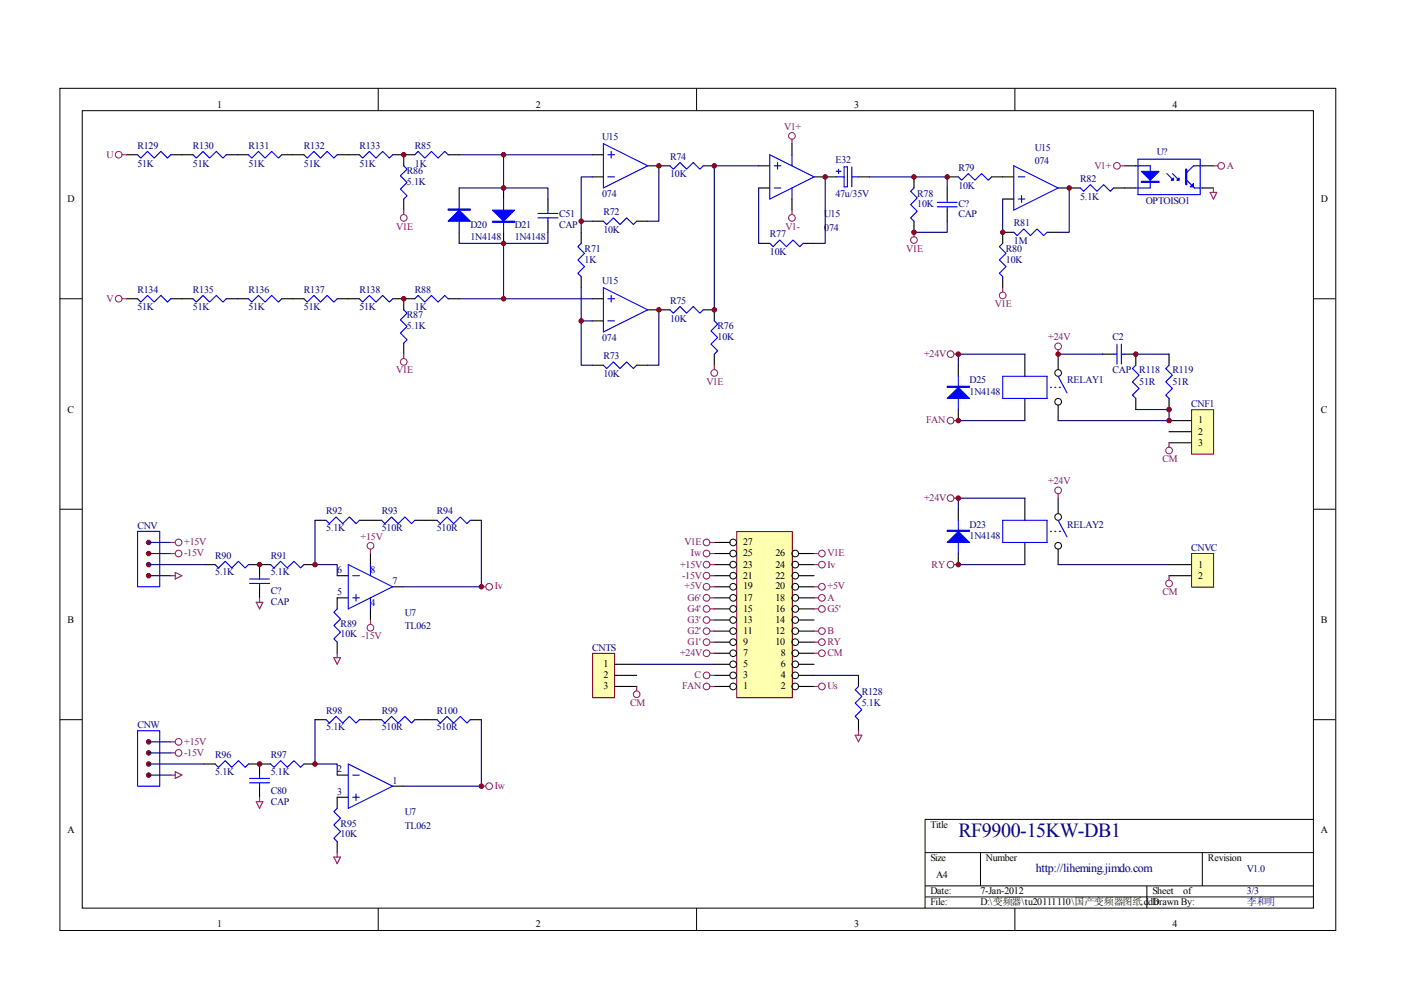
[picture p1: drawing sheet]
<svg xmlns="http://www.w3.org/2000/svg" width="297mm" height="210mm" viewBox="0 0 297 210" stroke-linecap="round" stroke-linejoin="round" font-family="sans-serif">
<g fill="none" stroke="#000" stroke-width=".21">
<path d="M12.7 18.7h270.5v178.6h-270.5zM80.2 18.7v4.7M147.7 18.7v4.7M215.2 18.7v4.7M17.4 23.5h261.1v169h-261.1zM12.7 63.3h4.7M278.4 63.3h4.7M12.7 108h4.7M278.4 108h4.7M12.7 152.6h4.7M278.4 152.6h4.7M278.4 173.7h-82.3v18.8"/>
<path d="M80.2 192.5v4.7M147.7 192.5v4.7M196.1 180.8h82.3M196.1 187.8h82.3M196.1 190.2h82.3M207.9 180.8v7M215.2 192.5v4.7M243.2 187.8v4.7M254.9 180.8v7"/>
</g>
<g fill="none" stroke="#000" stroke-width=".23">
<path d="M26.8 32.8h2.4M36.2 32.8h4.7M48 32.8h4.7M59.7 32.8h4.7M71.5 32.8h4.7M83.2 32.8h4.8M85.6 32.8v2.4M95 32.8h2.4M97.4 39.9v2.3M106.8 39.9v2.3M125.6 37.5h2.3M125.6 32.8h2.3"/>
<path d="M137.3 35.2h4.7M149.1 35.2h2.3M160.9 35.2h2.3M160.9 39.9h2.3M167.9 30.5v2.3M172.6 37.5h4.7M182 37.5h2.4M193.8 37.5v2.4M200.8 37.5h2.4M200.8 39.9v2.3M210.2 37.5h4.7M224.3 39.9h4.7"/>
<path d="M236.1 39.9h4.7M238.5 35.2h2.3M254.9 35.2h2.4M254.9 39.9h2.4M85.6 42.2v2.4M97.4 49.3v2.3M106.8 49.3v2.3M116.2 42.2v2.4M116.2 46.9v2.4M123.2 49.3v2.3M123.2 58.6v2.4M125.6 46.9h2.3"/>
<path d="M135 46.9h2.3M160.9 51.6h2.3M167.9 42.2v2.4M170.3 51.6h2.3M193.8 46.9v2.4M200.8 44.6v2.3M212.6 58.6v2.4M212.6 42.2h2.3M214.9 49.3h-2.3v2.3M222 49.3h2.3M26.8 63.3h2.4M36.2 63.3h4.7"/>
<path d="M48 63.3h4.7M59.7 63.3h4.7M71.5 63.3h4.7M83.2 63.3h4.8M85.6 63.3v2.4M85.6 72.7v2.4M95 63.3h2.4M125.6 68h2.3M125.6 63.3h2.3M125.6 77.4h2.3M135 77.4h2.3M137.3 65.7h4.7"/>
<path d="M149.1 65.7h2.3v2.3M151.4 75.1v2.3M43.3 119.7h2.3M52.7 119.7h4.7M55 119.7v2.4M64.4 119.7h2.4M66.8 110.3h2.3M76.2 110.3h4.7M78.5 117.4v2.3M88 110.3h4.7M99.7 110.3h2.4M55 124.4v2.4"/>
<path d="M71.5 122.1h2.3M71.5 136.2v2.3M73.8 126.8h-2.3v2.3M78.5 129.1v2.4M83.2 124.4h2.4M66.8 152.6h2.3M76.2 152.6h4.7M88 152.6h4.7M99.7 152.6h2.4M43.3 162h2.3M52.7 162h4.7M55 162v2.3"/>
<path d="M55 166.7v2.3M64.4 162h2.4M71.5 178.4v2.4M71.5 164.3h2.3M73.8 169h-2.3v2.4M83.2 166.7h2.4"/>
</g>
<g fill="none" stroke="#00f" stroke-width=".23">
<path d="M29.2 32.8l.7 .7 1.4-1.4 1.4 1.4 1.4-1.4 1.4 1.4 .7-.7M40.9 32.8l.7 .7 1.4-1.4 1.4 1.4 1.5-1.4 1.4 1.4 .7-.7M52.7 32.8l.7 .7 1.4-1.4 1.4 1.4 1.4-1.4 1.4 1.4 .7-.7M64.4 32.8l.7 .7 1.5-1.4 1.4 1.4 1.4-1.4 1.4 1.4 .7-.7M76.2 32.8l.7 .7 1.4-1.4 1.4 1.4 1.4-1.4 1.4 1.4 .7-.7M85.6 35.2l.7 .7-1.4 1.4 1.4 1.4-1.4 1.4 1.4 1.4-.7 .7M88 32.8l.7-.7 1.4 1.4 1.4-1.4 1.4 1.4 1.4-1.4 .7 .7M127.9 30.5l9.4 4.7-9.4 4.7zM128.9 37.5h1.4M128.9 32.8h1.4M129.6 32.1v1.4M142 35.2l.7 .7 1.5-1.4 1.4 1.4 1.4-1.4 1.4 1.4 .7-.7"/>
<path d="M163.2 32.8l9.4 4.7-9.4 4.7zM164.1 39.9h1.5M164.1 35.2h1.5M164.9 34.5v1.4M167.9 32.8v2.4M167.9 39.9v2.3M177.3 37.5h1.7M177.3 36.3h1M177.8 35.9v.9M179 35.4h.7v4.2h-.7zM180.6 37.5h1.4M180.6 35.4v4.2"/>
<path d="M193.8 39.9l-.7 .7 1.4 1.4-1.4 1.4 1.4 1.4-1.4 1.4 .7 .7M203.2 37.5l.7 .7 1.4-1.4 1.4 1.4 1.4-1.4 1.4 1.4 .7-.7M214.9 35.2l9.4 4.7-9.4 4.7zM215.9 37.5h1.4M229 39.9l.8 .7 1.4-1.4 1.4 1.4 1.4-1.4 1.4 1.4 .7-.7M240.8 35.2h3.1v4.7h-3.1M241.3 33.7h13.1v7.6h-13.1zM247.4 36.8l1.4 1.4M248.6 36.8l1.4 1.4M251.6 38.2l1.7 1.7h1.6M254.9 35.2h-1.9l-1.4 1.4M97.4 42.2v7.1"/>
<path d="M106.8 42.2v7.1M114.1 45.3h4.2M114.1 46.2h4.2M116.2 44.6v.7M116.2 46.2v.7M123.2 51.6l-.7 .7 1.4 1.4-1.4 1.4 1.4 1.4-1.4 1.4 .7 .7M127.9 46.9l.7 .7 1.4-1.4 1.5 1.4 1.4-1.4 1.4 1.4 .7-.7M163.2 51.6l.7 .7 1.4-1.4 1.4 1.4 1.4-1.4 1.5 1.4 .7-.7M198.7 42.9h4.2M198.7 43.9h4.2M200.8 42.2v.7M200.8 43.9v.7"/>
<path d="M212.6 51.6l-.7 .7 1.4 1.4-1.4 1.4 1.4 1.4-1.4 1.4 .7 .7M214.9 49.3l.7 .7 1.5-1.5 1.4 1.5 1.4-1.5 1.4 1.5 .7-.7M215.9 42.2h1.4M216.6 41.5v1.4M29.2 63.3l.7 .7 1.4-1.4 1.4 1.4 1.4-1.4 1.4 1.4 .7-.7M40.9 63.3l.7 .7 1.4-1.4 1.4 1.4 1.5-1.4 1.4 1.4 .7-.7M52.7 63.3l.7 .7 1.4-1.4 1.4 1.4 1.4-1.4 1.4 1.4 .7-.7M64.4 63.3l.7 .7 1.5-1.4 1.4 1.4 1.4-1.4 1.4 1.4 .7-.7M76.2 63.3l.7 .7 1.4-1.4 1.4 1.4 1.4-1.4 1.4 1.4 .7-.7M85.6 65.7l.7 .7-1.4 1.4 1.4 1.4-1.4 1.4 1.4 1.4-.7 .7M88 63.3l.7-.7 1.4 1.4 1.4-1.4 1.4 1.4 1.4-1.4 .7 .7M127.9 77.4l.7 .7 1.4-1.4 1.5 1.4 1.4-1.4 1.4 1.4 .7-.7"/>
<path d="M127.9 61l9.4 4.7-9.4 4.7zM128.9 68h1.4M128.9 63.3h1.4M129.6 62.6v1.4M142 65.7l.7 .7 1.5-1.4 1.4 1.4 1.4-1.4 1.4 1.4 .7-.7M151.4 68l.8 .7-1.5 1.5 1.5 1.4-1.5 1.4 1.5 1.4-.8 .7M29.2 112.7h4.7v11.7h-4.7zM45.6 119.7l.7 .7 1.4-1.4 1.4 1.4 1.5-1.4 1.4 1.4 .7-.7M57.4 119.7l.7 .7 1.4-1.4 1.4 1.4 1.4-1.4 1.4 1.4 .7-.7M69.1 110.3l.7 .7 1.5-1.4 1.4 1.4 1.4-1.4 1.4 1.4 .7-.7M73.8 119.7l9.4 4.7-9.4 4.7zM78.5 119.7v2.4"/>
<path d="M80.9 110.3l.7 .7 1.4-1.4 1.4 1.4 1.4-1.4 1.4 1.4 .8-.7M92.7 110.3l.7 .7 1.4-1.4 1.4 1.4 1.4-1.4 1.4 1.4 .7-.7M52.9 122.8h4.2M52.9 123.7h4.2M55 122.1v.7M55 123.7v.7M71.5 129.1l-.7 .7 1.4 1.4-1.4 1.4 1.4 1.4-1.4 1.4 .7 .8M74.8 122.1h1.4M74.8 126.8h1.4M75.5 126.1v1.4M78.5 126.8v2.3M29.2 154.9h4.7v11.8h-4.7z"/>
<path d="M69.1 152.6l.7 .7 1.5-1.4 1.4 1.4 1.4-1.4 1.4 1.4 .7-.7M80.9 152.6l.7 .7 1.4-1.4 1.4 1.4 1.4-1.4 1.4 1.4 .8-.7M92.7 152.6l.7 .7 1.4-1.4 1.4 1.4 1.4-1.4 1.4 1.4 .7-.7M45.6 162l.7 .7 1.4-1.4 1.4 1.4 1.5-1.4 1.4 1.4 .7-.7M52.9 165h4.2M52.9 166h4.2M55 164.3v.7M55 166v.7M57.4 162l.7 .7 1.4-1.4 1.4 1.4 1.4-1.4 1.4 1.4 .7-.7M71.5 171.4l-.7 .7 1.4 1.4-1.4 1.4 1.4 1.4-1.4 1.4 .7 .7M73.8 162l9.4 4.7-9.4 4.7zM74.8 164.3h1.4"/>
<path d="M74.8 169h1.4M75.5 168.3v1.4"/>
</g>
<g fill="#800000" stroke="#800000" stroke-width=".21">
<circle cx="31.5" cy="115" r=".47"/>
<circle cx="31.5" cy="117.4" r=".47"/>
<circle cx="31.5" cy="119.7" r=".47"/>
<circle cx="31.5" cy="122.1" r=".47"/>
<circle cx="31.5" cy="157.3" r=".47"/>
<circle cx="31.5" cy="159.6" r=".47"/>
<circle cx="31.5" cy="162" r=".47"/>
<circle cx="31.5" cy="164.3" r=".47"/>
<circle cx="55" cy="119.7" r=".47"/>
<circle cx="66.8" cy="119.7" r=".47"/>
<circle cx="102.1" cy="124.4" r=".47"/>
<circle cx="55" cy="162" r=".47"/>
<circle cx="66.8" cy="162" r=".47"/>
<circle cx="102.1" cy="166.7" r=".47"/>
<circle cx="85.6" cy="63.3" r=".47"/>
<circle cx="85.6" cy="32.8" r=".47"/>
<circle cx="123.2" cy="68" r=".47"/>
<circle cx="123.2" cy="46.9" r=".47"/>
<circle cx="106.8" cy="39.9" r=".47"/>
<circle cx="106.8" cy="32.8" r=".47"/>
<circle cx="106.8" cy="51.6" r=".47"/>
<circle cx="106.8" cy="63.3" r=".47"/>
<circle cx="139.7" cy="35.2" r=".47"/>
<circle cx="139.7" cy="65.7" r=".47"/>
<circle cx="151.4" cy="35.2" r=".47"/>
<circle cx="151.4" cy="65.7" r=".47"/>
<circle cx="175" cy="37.5" r=".47"/>
<circle cx="212.6" cy="49.3" r=".47"/>
<circle cx="226.7" cy="39.9" r=".47"/>
<circle cx="193.8" cy="49.3" r=".47"/>
<circle cx="200.8" cy="37.5" r=".47"/>
<circle cx="193.8" cy="37.5" r=".47"/>
</g>
<g fill="none" stroke="#000080" stroke-width=".23">
<path d="M97.4 39.9h18.8v2.3M97.4 32.8h28.2M106.8 32.8v7.1M125.6 37.5h-2.4v11.8M139.7 35.2v11.7h-2.4M160.9 35.2h-9.5v30.5M160.9 39.9v11.7M175 37.5v14.1h-2.4M184.4 37.5h16.4v2.4M226.7 39.9v9.4h-2.4M106.8 51.6v11.7M116.2 49.3v2.3h-18.8"/>
<path d="M123.2 46.9h2.4M200.8 46.9v2.4h-7M212.6 42.2v7.1M97.4 63.3h28.2M123.2 61v16.4h2.4M123.2 68h2.4M139.7 65.7v11.7h-2.4M31.5 119.7h11.8M31.5 115h4.7M31.5 117.4h4.7M66.8 110.3v9.4h4.7v2.4M102.1 110.3v14.1h-16.5"/>
<path d="M31.5 122.1h4.7M31.5 157.3h4.7M31.5 159.6h4.7M66.8 152.6v9.4h4.7v2.3M102.1 152.6v14.1h-16.5M31.5 162h11.8M31.5 164.3h4.7"/>
</g>
<g fill="none" stroke="#a1006a" stroke-width=".21">
<circle cx="25.2" cy="32.8" r=".71"/>
<circle cx="167.9" cy="28.8" r=".71"/>
<circle cx="236.8" cy="35.2" r=".71"/>
<circle cx="258.9" cy="35.2" r=".71"/>
<circle cx="85.6" cy="46.2" r=".71"/>
<circle cx="167.9" cy="46.2" r=".71"/>
<circle cx="193.8" cy="50.9" r=".7"/>
<circle cx="25.2" cy="63.3" r=".71"/>
<circle cx="85.6" cy="76.7" r=".71"/>
<circle cx="151.4" cy="79.1" r=".71"/>
<circle cx="212.6" cy="62.6" r=".71"/>
<circle cx="37.9" cy="115" r=".7"/>
<circle cx="37.9" cy="117.4" r=".7"/>
<circle cx="78.5" cy="115.7" r=".71"/>
<circle cx="78.5" cy="133.1" r=".71"/>
<circle cx="103.7" cy="124.4" r=".71"/>
<circle cx="37.9" cy="157.3" r=".71"/>
<circle cx="37.9" cy="159.6" r=".71"/>
<circle cx="103.7" cy="166.7" r=".71"/>
</g>
<g fill="none" stroke="#a1006a" stroke-width=".23">
<path d="M25.9 32.8h.9M167.9 29.5v1M237.5 35.2h1M257.3 35.2h.9M257.3 39.9v.9M85.6 44.6v.9M167.9 44.6v.9M193.8 49.3v.9M256.6 40.8h1.4l-.7 1.4zM25.9 63.3h.9M85.6 75.1v.9M151.4 77.4v1"/>
<path d="M212.6 61v.9M36.2 115h1M36.2 117.4h1M78.5 116.4v1M36.2 122.1h1M37.2 121.4l1.4 .7-1.4 .7zM54.3 127.7h1.4l-.7 1.4zM55 126.8v.9M70.8 139.4h1.4l-.7 1.5zM71.5 138.5v.9M78.5 131.5v.9M102.1 124.4h.9"/>
<path d="M36.2 157.3h1M36.2 159.6h1M36.2 164.3h1M37.2 163.6l1.4 .7-1.4 .7zM54.3 170h1.4l-.7 1.4zM55 169v1M102.1 166.7h.9M70.8 181.7h1.4l-.7 1.4zM71.5 180.8v.9"/>
</g>
<g fill="#00f" stroke="#00f" stroke-width=".23">
<path d="M95 46.9l2.4-2.3 2.3 2.3z"/>
<path d="M104.4 44.6h4.7l-2.3 2.3z"/>
<path d="M242 36.3h3.7l-1.8 1.9z"/>
<path d="M249.5 38.2l.5-.5v.5z"/>
<path d="M248.3 38.2l.5-.5v.5z"/>
<path d="M253 38.9v.7h-.7z"/>
<path d="M95 44.3h4.7v.3h-4.7z" fill-rule="evenodd"/>
<path d="M104.4 46.9h4.7v.2h-4.7z" fill-rule="evenodd"/>
<path d="M242 38.4h3.7v.3h-3.7z" fill-rule="evenodd"/>
<path d="M251.4 35.9h.2v3.3h-.2z" fill-rule="evenodd"/>
</g>
<path d="M156.3 112.8h11.7v35.1h-11.7z" fill="#ffffb0"/>
<path d="M156.2 112.7h11.8v35.2h-11.8z" fill="none" stroke="#800000" stroke-width=".21"/>
<g fill="none" stroke="#000" stroke-width=".21">
<circle cx="155.4" cy="115" r=".71"/>
<circle cx="155.4" cy="119.7" r=".71"/>
<circle cx="155.4" cy="117.4" r=".71"/>
<circle cx="168.6" cy="119.7" r=".7"/>
<circle cx="168.6" cy="117.4" r=".7"/>
<circle cx="155.4" cy="129.1" r=".71"/>
<circle cx="155.4" cy="126.8" r=".71"/>
<circle cx="155.4" cy="133.8" r=".71"/>
<circle cx="155.4" cy="124.4" r=".71"/>
<circle cx="155.4" cy="138.5" r=".71"/>
<circle cx="155.4" cy="136.2" r=".71"/>
<circle cx="155.4" cy="122.1" r=".71"/>
<circle cx="155.4" cy="131.5" r=".71"/>
<circle cx="168.6" cy="129.1" r=".71"/>
<circle cx="168.6" cy="126.8" r=".71"/>
<circle cx="168.6" cy="133.8" r=".7"/>
<circle cx="168.6" cy="124.4" r=".7"/>
<circle cx="168.6" cy="138.5" r=".7"/>
<circle cx="168.6" cy="136.2" r=".7"/>
<circle cx="168.6" cy="122.1" r=".7"/>
<circle cx="168.6" cy="131.5" r=".7"/>
<circle cx="155.4" cy="143.2" r=".71"/>
<circle cx="155.4" cy="145.5" r=".71"/>
<circle cx="155.4" cy="140.8" r=".71"/>
<circle cx="168.6" cy="143.2" r=".71"/>
<circle cx="168.6" cy="145.5" r=".71"/>
<circle cx="168.6" cy="140.8" r=".71"/>
</g>
<g fill="none" stroke="#000" stroke-width=".23">
<path d="M151.4 119.7h3.3M151.4 117.4h3.3M151.4 115h3.3M169.3 119.7h3.3M169.3 117.4h3.3M151.4 138.5h3.3M151.4 136.2h3.3M151.4 133.8h3.3M151.4 131.5h3.3M151.4 129.1h3.3M151.4 126.8h3.3M151.4 124.4h3.3"/>
<path d="M151.4 122.1h3.3M169.3 138.5h3.3M169.3 136.2h3.3M169.3 133.8h3.3M169.3 131.5h3.3M169.3 129.1h3.3M169.3 126.8h3.3M169.3 124.4h3.3M169.3 122.1h3.3M151.4 145.5h3.3M151.4 143.2h3.3M151.4 140.9h3.3"/>
<path d="M169.3 145.5h3.3M169.3 143.2h3.3M169.3 140.9h3.3"/>
</g>
<g fill="none" stroke="#a1006a" stroke-width=".21">
<circle cx="149.8" cy="115" r=".71"/>
<circle cx="149.8" cy="119.7" r=".71"/>
<circle cx="149.8" cy="117.4" r=".71"/>
<circle cx="174.3" cy="119.7" r=".71"/>
<circle cx="174.3" cy="117.4" r=".71"/>
<circle cx="149.8" cy="129.1" r=".71"/>
<circle cx="149.8" cy="126.8" r=".71"/>
<circle cx="149.8" cy="133.8" r=".71"/>
<circle cx="149.8" cy="124.4" r=".71"/>
<circle cx="149.8" cy="138.5" r=".71"/>
<circle cx="149.8" cy="136.2" r=".71"/>
<circle cx="149.8" cy="122.1" r=".71"/>
<circle cx="149.8" cy="131.5" r=".71"/>
<circle cx="174.3" cy="129.1" r=".71"/>
<circle cx="174.3" cy="126.8" r=".71"/>
<circle cx="174.3" cy="124.4" r=".71"/>
<circle cx="174.3" cy="133.8" r=".71"/>
<circle cx="174.3" cy="138.5" r=".71"/>
<circle cx="174.3" cy="136.2" r=".71"/>
<circle cx="149.8" cy="143.2" r=".71"/>
<circle cx="149.8" cy="145.5" r=".71"/>
<circle cx="174.3" cy="145.5" r=".71"/>
</g>
<g fill="none" stroke="#a1006a" stroke-width=".23">
<path d="M150.5 115h.9M150.5 117.4h.9M150.5 119.7h.9M172.6 117.4h1M172.6 119.7h1M150.5 124.4h.9M150.5 126.8h.9M150.5 129.1h.9M150.5 133.8h.9M150.5 136.2h.9M150.5 138.5h.9M150.5 131.5h.9"/>
<path d="M150.5 122.1h.9M172.6 124.4h1M172.6 126.8h1M172.6 129.1h1M172.6 133.8h1M172.6 136.2h1M172.6 138.5h1M150.5 145.5h.9M150.5 143.2h.9M172.6 145.5h1"/>
</g>
<path d="M125.7 138.6h4.6v9.3h-4.6z" fill="#ffffb0"/>
<path d="M125.6 138.5h4.7v9.4h-4.7z" fill="none" stroke="#800000" stroke-width=".21"/>
<g fill="none" stroke="#000" stroke-width=".23">
<path d="M217.3 75.1v4.7M224.3 75.1v3.3M217.3 84.5v4.7M224.3 85.9v3.3M217.3 105.6v4.7M217.3 115v4.7M224.3 105.6v3.3M224.3 116.4v3.3M130.3 140.9h4.7M130.3 143.2h4.7M130.3 145.5h4.7M182 143.2v2.3"/>
<path d="M182 152.6v2.3"/>
</g>
<path d="M135 140.9h16.4M172.6 143.2h9.4" fill="none" stroke="#000080" stroke-width=".23"/>
<circle cx="135" cy="147.2" r=".7" fill="none" stroke="#a1006a" stroke-width=".21"/>
<path d="M135 145.5v1M181.3 155.9h1.4l-.7 1.4zM182 154.9v1" fill="none" stroke="#a1006a" stroke-width=".23"/>
<path d="M212.6 79.8h9.4v4.7h-9.4zM224.3 79.8l1.9 3.5M222.7 82.1h.2M223.6 82.1h.3M224.6 82.1h.2M212.6 110.3h9.4v4.7h-9.4zM222.7 112.7h.2M223.6 112.7h.3M224.3 110.3l1.9 3.5M224.6 112.7h.2M182 145.5l-.7 .8 1.4 1.4-1.4 1.4 1.4 1.4-1.4 1.4 .7 .7" fill="none" stroke="#00f" stroke-width=".23"/>
<g fill="none" stroke="#000" stroke-width=".21">
<circle cx="224.3" cy="79.1" r=".71"/>
<circle cx="224.3" cy="85.2" r=".71"/>
<circle cx="224.3" cy="109.6" r=".71"/>
<circle cx="224.3" cy="115.7" r=".71"/>
</g>
<path d="M252.7 87h4.6v9.3h-4.6z" fill="#ffffb0"/>
<path d="M252.6 86.9h4.7v9.4h-4.7z" fill="none" stroke="#800000" stroke-width=".21"/>
<path d="M247.9 89.2h4.7M247.9 91.5h4.7M247.9 93.9h4.7" fill="none" stroke="#000" stroke-width=".23"/>
<path d="M252.7 117.4h4.6v7.1h-4.6z" fill="#ffffb0"/>
<path d="M252.6 117.4h4.7v7.1h-4.7z" fill="none" stroke="#800000" stroke-width=".21"/>
<path d="M203.2 77.4v2.4M233.8 75.1h2.3M238.5 75.1h2.3v2.3M247.9 75.1v2.3M203.2 86.8v2.4M240.8 84.5v2.3M247.9 84.5v2.3M203.2 108v2.3M203.2 117.4v2.3M247.9 119.7h4.7M247.9 122.1h4.7" fill="none" stroke="#000" stroke-width=".23"/>
<path d="M203.2 79.8v7M236.1 75.1h.7M236.8 73v4.2M237.7 75.1h.8M237.7 73v4.2M240.8 77.4l-.7 .7 1.4 1.4-1.4 1.5 1.4 1.4-1.4 1.4 .7 .7M247.9 77.4l-.7 .7 1.4 1.4-1.4 1.5 1.4 1.4-1.4 1.4 .7 .7M203.2 110.3v7.1" fill="none" stroke="#00f" stroke-width=".23"/>
<g fill="#00f" stroke="#00f" stroke-width=".23">
<path d="M200.8 84.5l2.4-2.4 2.3 2.4z"/>
<path d="M200.8 115l2.4-2.3 2.3 2.3z"/>
<path d="M200.8 81.9h4.7v.2h-4.7z" fill-rule="evenodd"/>
<path d="M200.8 112.4h4.7v.3h-4.7z" fill-rule="evenodd"/>
</g>
<g fill="none" stroke="#a1006a" stroke-width=".21">
<circle cx="201.5" cy="75.1" r=".71"/>
<circle cx="224.3" cy="73.4" r=".71"/>
<circle cx="201.5" cy="89.2" r=".71"/>
<circle cx="247.9" cy="95.5" r=".71"/>
<circle cx="201.5" cy="105.6" r=".71"/>
<circle cx="201.5" cy="119.7" r=".71"/>
<circle cx="224.3" cy="104" r=".71"/>
<circle cx="247.9" cy="123.7" r=".71"/>
</g>
<path d="M202.2 75.1h1M224.3 74.1v1M202.2 89.2h1M247.9 93.9v.9M202.2 105.6h1M202.2 119.7h1M224.3 104.7v.9M247.9 122.1v.9" fill="none" stroke="#a1006a" stroke-width=".23"/>
<path d="M217.3 75.1h-14.1v2.3M224.3 75.1h9.5M240.8 75.1h7.1M203.2 89.2h14.1M240.8 86.8h7.1v2.4h-23.6M203.2 119.7h14.1M217.3 105.6h-14.1v2.4M224.3 119.7h23.6" fill="none" stroke="#000080" stroke-width=".23"/>
<g fill="#800000" stroke="#800000" stroke-width=".21">
<circle cx="247.9" cy="86.8" r=".47"/>
<circle cx="247.9" cy="89.2" r=".47"/>
<circle cx="203.2" cy="89.2" r=".47"/>
<circle cx="203.2" cy="75.1" r=".47"/>
<circle cx="203.2" cy="105.6" r=".47"/>
<circle cx="203.2" cy="119.7" r=".47"/>
<circle cx="240.8" cy="75.1" r=".47"/>
<circle cx="224.3" cy="75.1" r=".47"/>
</g>
<text font-size="4.2" fill="#000080" x="203.2" y="177.4">RF9900-15KW-DB1</text>
<text font-size="2.5" fill="#000080" x="219.6" y="184.8">http://liheming.jimdo.com</text>
<g font-size="2.1">
<text x="46.1" y="22.9">1</text>
<text x="113.6" y="22.9">2</text>
<text x="181.1" y="22.9">3</text>
<text x="248.6" y="22.9">4</text>
<text x="14.3" y="42.8">D</text>
<text x="280.1" y="42.8">D</text>
<text x="14.3" y="87.5">C</text>
<text x="254" y="89.8">1</text>
<text x="280.1" y="87.5">C</text>
<text x="254" y="92.1">2</text>
<text x="254" y="94.5">3</text>
<text x="157.6" y="118">25</text>
<text x="157.6" y="115.6">27</text>
<text x="164.4" y="118">26</text>
<text x="157.6" y="125">19</text>
<text x="157.6" y="122.7">21</text>
<text x="157.6" y="120.3">23</text>
<text x="164.4" y="125">20</text>
<text x="164.4" y="122.7">22</text>
<text x="164.4" y="120.3">24</text>
<text x="254" y="120.3">1</text>
<text x="254" y="122.7">2</text>
<text x="157.6" y="129.7">15</text>
<text x="157.6" y="127.4">17</text>
<text x="164.4" y="129.7">16</text>
<text x="164.4" y="127.4">18</text>
<text x="14.3" y="132.1">B</text>
<text x="157.6" y="136.8">9</text>
<text x="157.6" y="134.4">11</text>
<text x="157.6" y="132.1">13</text>
<text x="164.4" y="136.8">10</text>
<text x="164.4" y="134.4">12</text>
<text x="164.4" y="132.1">14</text>
<text x="280.1" y="132.1">B</text>
<text x="127.9" y="141.5">1</text>
<text x="127.9" y="143.8">2</text>
<text x="157.6" y="143.8">3</text>
<text x="157.6" y="141.5">5</text>
<text x="157.6" y="139.1">7</text>
<text x="165.5" y="143.8">4</text>
<text x="165.5" y="141.5">6</text>
<text x="165.5" y="139.1">8</text>
<text x="127.9" y="146.1">3</text>
<text x="157.6" y="146.1">1</text>
<text x="165.5" y="146.1">2</text>
<text x="14.3" y="176.7">A</text>
<text x="197.3" y="175.5">Title</text>
<text x="280.1" y="176.7">A</text>
<text x="197.3" y="182.6">Size</text>
<text x="209" y="182.6">Number</text>
<text x="256.1" y="182.6">Revision</text>
<text x="197.3" y="189.6">Date:</text>
<text x="197.3" y="192">File:</text>
<text x="198.5" y="186.1">A4</text>
<text x="207.9" y="189.6">7-Jan-2012</text>
<text x="207.9" y="192">D:\变频器\tu20111110\国产变频器图纸.ddb</text>
<text x="244.3" y="189.6">Sheet</text>
<text x="244.3" y="192">Drawn By:</text>
<text x="250.9" y="189.6">of</text>
<text x="46.1" y="196.6">1</text>
<text x="113.6" y="196.6">2</text>
<text x="181.1" y="196.6">3</text>
<text x="248.6" y="196.6">4</text>
</g>
<g font-size="2.1" fill="#000080">
<text x="127.7" y="29.6">U15</text>
<text x="29.1" y="31.5">R129</text>
<text x="29.1" y="35.3">51K</text>
<text x="40.9" y="31.5">R130</text>
<text x="40.9" y="35.3">51K</text>
<text x="52.7" y="31.5">R131</text>
<text x="52.7" y="35.3">51K</text>
<text x="64.4" y="31.5">R132</text>
<text x="64.4" y="35.3">51K</text>
<text x="76.2" y="31.5">R133</text>
<text x="76.2" y="35.3">51K</text>
<text x="88" y="31.5">R85</text>
<text x="88" y="35.3">1K</text>
<text x="142.1" y="33.9">R74</text>
<text x="177.1" y="34.6">E32</text>
<text x="219.4" y="32">U15</text>
<text x="219.4" y="34.8">074</text>
<text x="245.3" y="32.9">U?</text>
<text x="86.3" y="36.9">R86</text>
<text x="86.3" y="39.3">5.1K</text>
<text x="127.7" y="41.8">074</text>
<text x="142.1" y="37.6">10K</text>
<text x="177.1" y="41.7">47u/35V</text>
<text x="194.5" y="41.7">R78</text>
<text x="203.2" y="36.3">R79</text>
<text x="203.2" y="40">10K</text>
<text x="229" y="38.6">R82</text>
<text x="118.5" y="46.1">C51</text>
<text x="127.9" y="45.6">R72</text>
<text x="174.8" y="46.1">U15</text>
<text x="194.5" y="44">10K</text>
<text x="203.2" y="43.8">C?</text>
<text x="203.2" y="46.1">CAP</text>
<text x="229" y="42.3">5.1K</text>
<text x="242.9" y="43.3">OPTOISO1</text>
<text x="99.7" y="48.4">D20</text>
<text x="99.7" y="50.8">1N4148</text>
<text x="109.1" y="48.4">D21</text>
<text x="109.1" y="50.8">1N4148</text>
<text x="118.5" y="48.4">CAP</text>
<text x="124" y="53.4">R71</text>
<text x="127.9" y="49.4">10K</text>
<text x="163.2" y="50.3">R77</text>
<text x="174.8" y="49">074</text>
<text x="213.3" y="53.4">R80</text>
<text x="215" y="48">R81</text>
<text x="215" y="51.7">1M</text>
<text x="124" y="55.7">1K</text>
<text x="163.2" y="54.1">10K</text>
<text x="213.3" y="55.7">10K</text>
<text x="29.1" y="62.1">R134</text>
<text x="29.1" y="65.8">51K</text>
<text x="40.9" y="62.1">R135</text>
<text x="40.9" y="65.8">51K</text>
<text x="52.7" y="62.1">R136</text>
<text x="52.7" y="65.8">51K</text>
<text x="64.4" y="62.1">R137</text>
<text x="64.4" y="65.8">51K</text>
<text x="76.2" y="62.1">R138</text>
<text x="76.2" y="65.8">51K</text>
<text x="88" y="62.1">R88</text>
<text x="88" y="65.8">1K</text>
<text x="127.7" y="60.2">U15</text>
<text x="142.1" y="64.4">R75</text>
<text x="86.3" y="67.5">R87</text>
<text x="86.3" y="69.8">5.1K</text>
<text x="142.1" y="68.2">10K</text>
<text x="152.1" y="69.8">R76</text>
<text x="127.7" y="72.4">074</text>
<text x="127.9" y="76.1">R73</text>
<text x="152.1" y="72.2">10K</text>
<text x="235.9" y="72.2">C2</text>
<text x="127.9" y="79.9">10K</text>
<text x="205.6" y="81.3">D25</text>
<text x="205.6" y="83.7">1N4148</text>
<text x="226.2" y="81.3">RELAY1</text>
<text x="235.9" y="79.2">CAP</text>
<text x="241.6" y="79.2">R118</text>
<text x="241.6" y="81.5">51R</text>
<text x="248.6" y="79.2">R119</text>
<text x="248.6" y="81.5">51R</text>
<text x="252.6" y="86.3">CNF1</text>
<text x="29.1" y="112.1">CNV</text>
<text x="69.2" y="109.1">R92</text>
<text x="69.2" y="112.5">5.1K</text>
<text x="80.9" y="109.1">R93</text>
<text x="80.9" y="112.5">510R</text>
<text x="92.6" y="109.1">R94</text>
<text x="92.6" y="112.5">510R</text>
<text x="205.6" y="111.9">D23</text>
<text x="226.2" y="111.9">RELAY2</text>
<text x="45.6" y="118.5">R90</text>
<text x="57.4" y="118.5">R91</text>
<text x="205.6" y="114.2">1N4148</text>
<text x="252.6" y="116.8">CNVC</text>
<text x="45.6" y="121.9">5.1K</text>
<text x="57.4" y="121.9">5.1K</text>
<text x="57.4" y="125.9">C?</text>
<text x="71.5" y="121.5">6</text>
<text x="78.6" y="121.5">8</text>
<text x="83.2" y="123.9">7</text>
<text x="57.4" y="128.3">CAP</text>
<text x="71.5" y="126.2">5</text>
<text x="78.6" y="128.5">4</text>
<text x="85.9" y="130.7">U7</text>
<text x="72.2" y="133">R89</text>
<text x="72.2" y="135.1">10K -15V</text>
<text x="85.9" y="133.4">TL062</text>
<text x="125.6" y="137.9">CNTS</text>
<text x="182.7" y="147.3">R128</text>
<text x="182.7" y="149.7">5.1K</text>
<text x="29.1" y="154.4">CNW</text>
<text x="69.2" y="151.3">R98</text>
<text x="69.2" y="154.9">5.1K</text>
<text x="80.9" y="151.3">R99</text>
<text x="80.9" y="154.9">510R</text>
<text x="92.6" y="151.3">R100</text>
<text x="92.6" y="154.9">510R</text>
<text x="45.6" y="160.7">R96</text>
<text x="57.4" y="160.7">R97</text>
<text x="45.6" y="164.3">5.1K</text>
<text x="57.4" y="164.3">5.1K</text>
<text x="71.5" y="163.8">2</text>
<text x="83.2" y="166.1">1</text>
<text x="57.4" y="168.2">C80</text>
<text x="57.4" y="170.6">CAP</text>
<text x="71.5" y="168.5">3</text>
<text x="85.9" y="172.9">U7</text>
<text x="72.2" y="175.3">R95</text>
<text x="72.2" y="177.4">10K</text>
<text x="85.9" y="175.8">TL062</text>
<text x="264.3" y="184.9">V1.0</text>
<text x="264.3" y="192">李和明</text>
<text x="264.3" y="189.6">3/3</text>
</g>
<g font-size="2.1" fill="#a1006a">
<text x="166.3" y="27.5">V1+</text>
<text x="22.6" y="33.5">U</text>
<text x="232.1" y="35.7">V1+</text>
<text x="260.1" y="35.7">A</text>
<text x="84" y="48.7">V1E</text>
<text x="166.5" y="48.7">V1-</text>
<text x="192.1" y="53.4">V1E</text>
<text x="22.6" y="63.9">V</text>
<text x="210.9" y="65.1">V1E</text>
<text x="195.9" y="75.7">+24V</text>
<text x="222.2" y="72.2">+24V</text>
<text x="84" y="79.2">V1E</text>
<text x="149.8" y="81.5">V1E</text>
<text x="196.3" y="89.8">FAN</text>
<text x="246.5" y="98">CM</text>
<text x="195.9" y="106.2">+24V</text>
<text x="222.2" y="102.7">+24V</text>
<text x="39" y="115.6">+15V</text>
<text x="39" y="118">-15V</text>
<text x="76.5" y="114.5">+15V</text>
<text x="145.1" y="115.6">V1E</text>
<text x="146.5" y="118">Iw</text>
<text x="175.4" y="118">V1E</text>
<text x="104.9" y="125">Iv</text>
<text x="144.2" y="120.3">+15V</text>
<text x="144.6" y="122.7">-15V</text>
<text x="145.1" y="125">+5V</text>
<text x="175.4" y="120.3">Iv</text>
<text x="175.4" y="125">+5V</text>
<text x="197.5" y="120.3">RY</text>
<text x="145.8" y="129.7">G4'</text>
<text x="145.8" y="127.4">G6'</text>
<text x="175.4" y="127.4">A</text>
<text x="175.4" y="129.7">G5'</text>
<text x="246.5" y="126.2">CM</text>
<text x="145.8" y="136.8">G1'</text>
<text x="145.8" y="134.4">G2'</text>
<text x="145.8" y="132.1">G3'</text>
<text x="175.4" y="134.4">B</text>
<text x="175.4" y="136.8">RY</text>
<text x="144.2" y="139.1">+24V</text>
<text x="147.2" y="143.8">C</text>
<text x="175.4" y="139.1">CM</text>
<text x="133.6" y="149.7">CM</text>
<text x="144.6" y="146.1">FAN</text>
<text x="175.4" y="146.1">Us</text>
<text x="39" y="157.9">+15V</text>
<text x="39" y="160.3">-15V</text>
<text x="104.9" y="167.3">Iw</text>
</g>
</svg>
